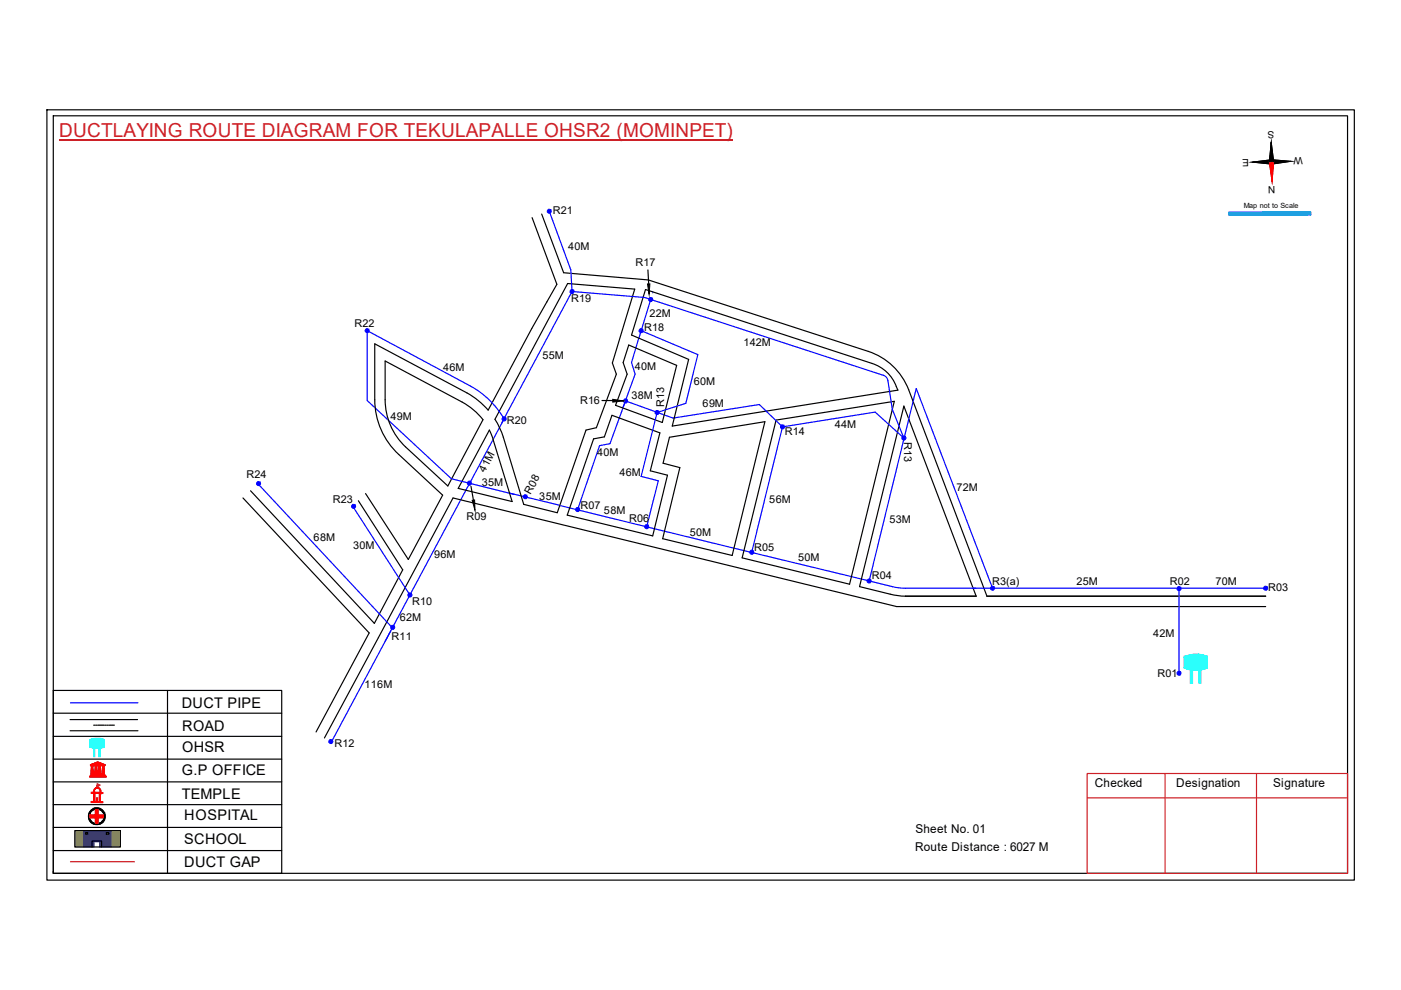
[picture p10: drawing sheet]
<svg xmlns="http://www.w3.org/2000/svg" width="297mm" height="210mm" viewBox="0 0 297 210" stroke-linecap="round" stroke-linejoin="round" font-family="sans-serif">
<path d="M11.3 151.2h48.4M11.3 156.1h48.4M14.9 152.6h14.3M14.9 154.9h14.3M35.5 146.4v38.8M11.3 175.4h48.4M11.3 161h48.4M11.3 165.8h48.4M11.3 170.6h48.4M11.3 180.3h48.4" fill="none" stroke="#000" stroke-width=".25"/>
<path d="M21 158.6h.3v1.8h-.3z" fill-rule="evenodd" fill="#0ffffc"/>
<path d="M21 158.6h.3v1.8h-.3z" fill="none" stroke="#0ffffc" stroke-width=".21"/>
<path d="M19.9 158.6h.2v1.8h-.2z" fill-rule="evenodd" fill="#0ffffc"/>
<path d="M19 156.9l1.6-.4 1.5 .3v1.6l-1.5 .3-1.6-.4zM19.9 158.6h.2v1.8h-.2z" fill="none" stroke="#0ffffc" stroke-width=".21"/>
<path d="M19 156.8a4 4 0 0 1 3.1 0v1.7a4.5 4.5 0 0 1-3-.1z" fill-rule="evenodd" fill="#0ffffc"/>
<path d="M19 156.8a4 4 0 0 1 3.1 0v1.7a4.5 4.5 0 0 1-3-.1z" fill="none" stroke="#0ffffc" stroke-width=".21"/>
<path d="M19 164.6h3.5v.2h-3.5zM19.2 164.3h3.1v.2h-3.1zM19.2 162.1l1.5-.6 1.6 .7zM19.3 162.4l.6-.1-.2 .1 .1 1.7h-.5l.1-1.7zM19.3 164.2h2.8v.1h-2.8zM19.5 162.1l1.2-.5 1.3 .5zM20.1 162.3h.5v1.8h-.5zM20.7 161.7l.2 .1-.2 .3zM20.9 162.3h.5v1.8h-.5zM21.6 162.3l.6 .1h-.1v1.7h-.4l.1-1.7z" fill="none" stroke="#f00" stroke-width=".21"/>
<path d="M21.6 162.3h.5v1.8h-.5z" fill-rule="evenodd" fill="#f00"/>
<path d="M21.6 162.3h.5v1.8h-.5z" fill="none" stroke="#f00" stroke-width=".21"/>
<path d="M20.9 162.3h.5v1.8h-.5z" fill-rule="evenodd" fill="#f00"/>
<path d="M20.9 162.3h.5v1.8h-.5z" fill="none" stroke="#f00" stroke-width=".21"/>
<path d="M20.1 162.3h.5v1.8h-.5z" fill-rule="evenodd" fill="#f00"/>
<path d="M20.1 162.3h.5v1.8h-.5z" fill="none" stroke="#f00" stroke-width=".21"/>
<path d="M19.3 162.3h.5v1.8h-.5z" fill-rule="evenodd" fill="#f00"/>
<path d="M19.3 162.3h.5v1.8h-.5z" fill="none" stroke="#f00" stroke-width=".21"/>
<path d="M20.6 161.7h.4v.4h-.4z" fill-rule="evenodd" fill="#f00"/>
<path d="M19 164.6h3.6v.2h-3.6zM19 164.7h3.6M19.2 164.3h3.1v.2h-3.1zM19.2 164.4h3.1M19.3 164.2h2.8v.1h-2.8zM19.3 164.3h2.8M20.6 161.7h.4v.4h-.4z" fill="none" stroke="#f00" stroke-width=".21"/>
<path d="M19.2 162.1l1-.4a.94 .94 0 0 1 1.1 0l1 .4v.2h-3.1zM19.9 162.1h.7l-.1-.3zM21 161.8l-.1 .3h.7z" fill-rule="evenodd" fill="#f00"/>
<path d="M19.2 162.1l1-.4a.94 .94 0 0 1 1.1 0l1 .4v.2h-3.1zM19.9 162.1l.6-.3 .1 .3zM20.1 168.1h1l-.1 1.9-.9-.1zM20.1 167.2a.73 .73 0 0 1 .9-.2 .73 .73 0 0 1 .4 .9v.2h.4v.1h-.5v1.7l.5 .1v.2l-2.5-.1v-.2h.6v-1.8h-.5v-.1h.5v-.4zM20.1 167.3a.55 .55 0 0 1 1 0l.2 .8-1.4-.1zM20.5 169.2l.1 .6zM20.6 166.5l.1 .5zM21 161.8l.6 .3h-.7z" fill="none" stroke="#f00" stroke-width=".21"/>
<path d="M20.6 166.2l.6 .3-.5 .3z" fill="none" stroke="#e66000" stroke-width=".21"/>
<path d="M20 167.2a.8 .8 0 0 1 1.4 .3v.5l.4 .1v.1l-.5 .1v1.5l.1 .2h.4v.2h-2.5v-.3l.6-.1v-1.6h-.6v-.2h.5zM20.1 167.4l-.2 .6h1.3l-.1-.6-.2-.3h-.5zM20.1 168.3v1.6h.9v-1.7zM20.4 169.2h.3l-.1 .7h-.2z" fill-rule="evenodd" fill="#f00"/>
<path d="M20 167.2a.8 .8 0 0 1 1.4 .3v.5l.4 .1v.1l-.5 .1v1.5l.1 .2h.4v.2h-2.5v-.3l.6-.1v-1.6h-.6v-.2h.5zM20.1 167.4l.3-.3h.5l.2 .3 .1 .6h-1.3zM20.1 168.3l.9-.1v1.7h-.9zM20.4 169.2h.3l-.1 .7h-.2z" fill="none" stroke="#f00" stroke-width=".21"/>
<path d="M20.6 166.5v.5z" fill="#f00"/>
<path d="M20.6 166.5v.5z" fill="none" stroke="#f00" stroke-width=".21"/>
<path d="M20.6 166.5v.5z" fill="#f00"/>
<path d="M20.6 166.5v.5z" fill="none" stroke="#f00" stroke-width=".21"/>
<path d="M20.6 166.5v.5z" fill="#f00"/>
<path d="M20.6 166.5v.5zM20.6 166.5v.5" fill="none" stroke="#f00" stroke-width=".21"/>
<path d="M20.7 166.8l-.1 .2z" fill="#f00"/>
<path d="M20.7 166.8l-.1 .2z" fill="none" stroke="#f00" stroke-width=".21"/>
<path d="M20.7 166.8v.2z" fill="#f00"/>
<path d="M20.7 166.8v.2z" fill="none" stroke="#f00" stroke-width=".21"/>
<path d="M20.6 167h.1z" fill="#f00"/>
<path d="M20.6 167h.1z" fill="none" stroke="#f00" stroke-width=".21"/>
<path d="M20.6 167h.1z" fill="#f00"/>
<path d="M20.6 167h.1z" fill="none" stroke="#f00" stroke-width=".21"/>
<path d="M20.6 166.2l.6 .3-.6 .3z" fill-rule="evenodd" fill="#e66000"/>
<path d="M20.6 166.2l.6 .3-.6 .3z" fill="none" stroke="#e66000" stroke-width=".21"/>
<path d="M11.3 146.4h48.4v38.8h-48.4zM19.9 153.8h.2M20.3 153.8h.2M20.7 153.8h.3M21 153.8h.4M21.5 153.8h.3M21.9 153.8h.2M22.3 153.8h.3M22.7 153.8h.3M23.2 153.8h.2M23.5 153.8h.3M23.9 153.8h.4" fill="none" stroke="#000" stroke-width=".25"/>
<path d="M14.9 149h14.3" fill="none" stroke="#00f" stroke-width=".25"/>
<g fill="none" stroke="#000" stroke-width=".21">
<path d="M19.3 172a1.38 1.38 0 0 1 2.4 .2 1.49 1.49 0 0 1-.8 2.4 1.59 1.59 0 0 1-1.7-.8 1.59 1.59 0 0 1 .1-1.8z"/>
<circle cx="20.5" cy="173" r="1.81"/>
<circle cx="20.5" cy="173.1" r="1.78"/>
<circle cx="20.5" cy="173.1" r="1.59"/>
</g>
<path d="M18.7 173a1.81 1.81 0 0 1 3.6 0 1.81 1.81 0 0 1-3.6 0zM19.3 172a1.55 1.55 0 0 0 .2 2.2 1.55 1.55 0 0 0 2.2-.1 1.55 1.55 0 0 0-.2-2.2l-.4-.2a1.37 1.37 0 0 0-1.8 .3z" fill-rule="evenodd" fill="#000"/>
<path d="M19.1 172.8h1.2v-1.1h.5v1.1h1.1v.6h-1.1v1.1h-.5v-1.1h-1.2z" fill="none" stroke="#f00" stroke-width=".25"/>
<path d="M19.1 172.8h1.1v-1.1h.6v1.1h1.1v.6h-1.1v1.1h-.6v-1.1h-1.1z" fill-rule="evenodd" fill="#f00"/>
<path d="M19.1 172.8h1.1v-1.1h.6v1.1h1.1v.6h-1.1v1.1h-.6v-1.1h-1.1z" fill="none" stroke="#f00" stroke-width=".21"/>
<path d="M14.9 182.7h13.6" fill="none" stroke="#f00" stroke-width=".25"/>
<path d="M15.9 176.1h1.9v3.5h-1.9zM23.6 176.1h1.9v3.5h-1.9z" fill-rule="evenodd" fill="#c8c92d"/>
<path d="M15.9 176.1h1.9v3.5h-1.9zM23.6 176.1h1.9v3.5h-1.9z" fill="none" stroke="#c8c92d" stroke-width=".21"/>
<path d="M17.7 176.1h5.9v3.5h-2.5v-1.1h-1.2v1.1h-2.2zM18.2 176.5v.4h.3v-.4zM22.6 176.5v.4h.4v-.4z" fill-rule="evenodd" fill="#293189"/>
<path d="M17.7 176.1h5.9v3.5h-2.5v-1.1h-1.2v1.1h-2.2zM18.2 176.5h.3v.4h-.3zM22.6 176.5h.4v.4h-.4z" fill="none" stroke="#293189" stroke-width=".21"/>
<path d="M9.9 23.3h277.2v163.3h-277.2zM11.3 24.6h274.4v160.6h-274.4zM269.5 30.2l.2 8.2M15.9 176.1h9.6v3.5h-9.6zM18.2 176.5h.4v.4h-.4zM19.5 179.6v-1.3h2v1.3M22.6 176.5h.5v.4h-.5zM11.3 184.8v.4" fill="none" stroke="#000" stroke-width=".25"/>
<path d="M12.6 29.7h142.8M230.5 164h55.2v21.2h-55.2zM230.5 169.2h55.2M247 164v21.2M266.4 164v21.2" fill="none" stroke="#cd2027" stroke-width=".25"/>
<path d="M269.6 33.9l4.1 .3-4.1 .6zM265.6 34.4l4-.5v.9z" fill="#000"/>
<path d="M265.6 34.4l4-.5v.9zM269.6 33.9l4.1 .3-4.1 .6z" fill="none" stroke="#000" stroke-width=".21"/>
<path d="M269.1 34.3h.9l-.3 4.1z" fill="#f00"/>
<path d="M269.1 34.3h.9l-.3 4.1z" fill="none" stroke="#f00" stroke-width=".21"/>
<path d="M269.6 33.9l4.1 .3-4.1 .6zM265.6 34.4l4-.5v.9zM269.5 30.2l.5 4.1h-.9z" fill="#000"/>
<path d="M265.6 34.4l4-.5v.9zM269.5 30.2l.5 4.1h-.9zM269.6 33.9l4.1 .3-4.1 .6z" fill="none" stroke="#000" stroke-width=".21"/>
<path d="M269.5 30.2l.2 8.2" fill="none" stroke="#000" stroke-width=".25"/>
<path d="M269.1 34.3h.9l-.3 4.1z" fill="#f00"/>
<path d="M269.1 34.3h.9l-.3 4.1z" fill="none" stroke="#f00" stroke-width=".21"/>
<path d="M269.5 30.2l.5 4.1h-.9z" fill="#000"/>
<path d="M269.5 30.2l.5 4.1h-.9z" fill="none" stroke="#000" stroke-width=".21"/>
<path d="M269.6 34.3l.1 4.1" fill="none" stroke="#f00" stroke-width=".25"/>
<path d="M269.5 30.2l.1 4.1" fill="none" stroke="#000" stroke-width=".25"/>
<path d="M260.6 45h17.2v.6h-17.2z" fill-rule="evenodd" fill="#0093dd"/>
<path d="M260.6 45h17.2v.6h-17.2z" fill="none" stroke="#0093dd" stroke-width=".21"/>
<path d="M260.6 45h17.3v.6h-17.3z" fill="none" stroke="#0093dd" stroke-width=".25"/>
<g fill="none" stroke="#000" stroke-width=".25">
<path d="M112.8 46.1l5.3 14.2-5.4 9.4-9.2 17.3a17 17 0 0 0-4.5-3.7l-19.5-10.4v11.9a15.8 15.8 0 0 0 5 11.6l9.3 8.6-7.2 13.6-9.1-14M114.8 45.4l4.7 12.4 18 1.6 46.6 15.1a13.8 13.8 0 0 1 8.6 8.1l16.6 43.8h59M81.7 76.5l16.3 8.8a14.4 14.4 0 0 1 4.4 3.7l-7.4 14-9-8.3a13.8 13.8 0 0 1-4.3-9.9zM120.4 60.1l14.2 1.2-4.8 15.7 .9 2.3-4.3 11.4-2.2 .5-6.1 17.5-7.1-1.8-4.5-14.8-1.6-3.2zM133.3 73.2l10.2 4.3-3.1 12.1-9.9-3.7 2.5-6.6-.9-2.4zM136.9 61.4l48 15.6a8.4 8.4 0 0 1 5.5 5.7l-47.9 7.6 3.5-14.1-12.1-5.2zM103.8 91.2l.7 1.7 4.1 13.4-11.4-2.8zM129.7 88.1l10.2 3.7-2 8 3.6 1-3.1 12.8-18.1-4.4 5.6-16.2 2.2-.4zM141.9 92.7l20.3-3.3-7 28.4-14.7-3.6 3.6-15.1-3.5-.9zM164.5 89.1l25.1-4-9.5 38.8-22.8-5.6zM191.6 86.1l15.4 40.3h-16.1l-1.6-.3-7.1-1.7zM51.5 105.6l26.8 28.6-11.3 21"/>
<path d="M53.1 104.1l26.3 28.1 6-11.4-9.4-14.6M268.3 128.6h-78.2l-94-23-27.3 50.9"/>
</g>
<g fill="none" stroke="#00f" stroke-width=".25">
<path d="M116.5 44.8l4.5 12.4 .3 4.6M121.3 61.8l15.4 1.3 50.6 16.5a1.38 1.38 0 0 1 1 1.1l.9 6.1 2.4 6.1M121.3 61.8l-14.9 27.9M135.4 71.7l-1.5 5.2 .8 2.4-2.7 7.2M135.9 70.1l12.1 5.1-2.6 10.3M138 63.5l-2.5 8M138.4 61.9h.1M139.3 87.5l-3.4 13.5 3.7 .9-2.5 9.8M161 85.8l-18.3 2.8-10.1-3.6-3.3 9.1-2.2 .4-4.6 13.5M185.5 87.4l-19.6 3.1-6.5 26.6M54.7 102.6l28.5 30.5M74.8 107.4l12.1 18.8"/>
<path d="M108.1 104.6l10.5 2.5M109 104.8l-13.3-3.3-17.9-16.6v-14.8l22 11.8a18.7 18.7 0 0 1 7.1 6.9l-25.2 47.2M118.7 107.2l71.9 17.4 77.7 .1M82.8 133.8l-12.6 23.6M184.3 123.2l10-40.8 16.1 42.3"/>
</g>
<circle cx="116.5" cy="44.7" r=".44" fill="#00f"/>
<circle cx="116.5" cy="44.7" r=".44" fill="none" stroke="#00f" stroke-width=".21"/>
<circle cx="121.3" cy="61.8" r=".44" fill="#00f"/>
<circle cx="121.3" cy="61.8" r=".44" fill="none" stroke="#00f" stroke-width=".21"/>
<circle cx="138" cy="63.5" r=".44" fill="#00f"/>
<circle cx="138" cy="63.5" r=".44" fill="none" stroke="#00f" stroke-width=".21"/>
<circle cx="135.9" cy="70.1" r=".44" fill="#00f"/>
<circle cx="135.9" cy="70.1" r=".44" fill="none" stroke="#00f" stroke-width=".21"/>
<circle cx="139.3" cy="87.4" r=".44" fill="#00f"/>
<circle cx="139.3" cy="87.4" r=".44" fill="none" stroke="#00f" stroke-width=".21"/>
<circle cx="132.6" cy="85" r=".44" fill="#00f"/>
<circle cx="132.6" cy="85" r=".44" fill="none" stroke="#00f" stroke-width=".21"/>
<circle cx="122.5" cy="108" r=".44" fill="#00f"/>
<circle cx="122.5" cy="108" r=".44" fill="none" stroke="#00f" stroke-width=".21"/>
<circle cx="99.5" cy="102.4" r=".44" fill="#00f"/>
<circle cx="99.5" cy="102.4" r=".44" fill="none" stroke="#00f" stroke-width=".21"/>
<circle cx="111.4" cy="105.3" r=".44" fill="#00f"/>
<circle cx="111.4" cy="105.3" r=".44" fill="none" stroke="#00f" stroke-width=".21"/>
<circle cx="137.1" cy="111.6" r=".44" fill="#00f"/>
<circle cx="137.1" cy="111.6" r=".44" fill="none" stroke="#00f" stroke-width=".21"/>
<circle cx="159.4" cy="117.1" r=".44" fill="#00f"/>
<circle cx="159.4" cy="117.1" r=".44" fill="none" stroke="#00f" stroke-width=".21"/>
<circle cx="165.9" cy="90.5" r=".44" fill="#00f"/>
<circle cx="165.9" cy="90.5" r=".44" fill="none" stroke="#00f" stroke-width=".21"/>
<circle cx="191.7" cy="92.8" r=".44" fill="#00f"/>
<circle cx="191.7" cy="92.8" r=".44" fill="none" stroke="#00f" stroke-width=".21"/>
<circle cx="184.3" cy="123.1" r=".44" fill="#00f"/>
<circle cx="184.3" cy="123.1" r=".44" fill="none" stroke="#00f" stroke-width=".21"/>
<circle cx="210.4" cy="124.7" r=".44" fill="#00f"/>
<circle cx="210.4" cy="124.7" r=".44" fill="none" stroke="#00f" stroke-width=".21"/>
<circle cx="268.4" cy="124.7" r=".44" fill="#00f"/>
<circle cx="268.4" cy="124.7" r=".44" fill="none" stroke="#00f" stroke-width=".21"/>
<circle cx="86.9" cy="126.1" r=".44" fill="#00f"/>
<circle cx="86.9" cy="126.1" r=".44" fill="none" stroke="#00f" stroke-width=".21"/>
<circle cx="77.9" cy="70.1" r=".44" fill="#00f"/>
<circle cx="77.9" cy="70.1" r=".44" fill="none" stroke="#00f" stroke-width=".21"/>
<circle cx="106.9" cy="88.8" r=".44" fill="#00f"/>
<circle cx="106.9" cy="88.8" r=".44" fill="none" stroke="#00f" stroke-width=".21"/>
<path d="M161 85.8l4.9 4.7M250 124.7v18" fill="none" stroke="#00f" stroke-width=".25"/>
<circle cx="250" cy="124.8" r=".44" fill="#00f"/>
<circle cx="250" cy="124.8" r=".44" fill="none" stroke="#00f" stroke-width=".21"/>
<circle cx="250" cy="142.7" r=".44" fill="#00f"/>
<circle cx="250" cy="142.7" r=".44" fill="none" stroke="#00f" stroke-width=".21"/>
<path d="M185.5 87.4l6.1 5.5" fill="none" stroke="#00f" stroke-width=".25"/>
<path d="M100.1 106.1l.5-.1 .1 2.2z" fill="#000"/>
<path d="M100.1 106.1l.5-.1 .1 2.2z" fill="none" stroke="#000" stroke-width=".21"/>
<path d="M99.9 103.1l.5 2.9" fill="none" stroke="#000" stroke-width=".25"/>
<circle cx="75" cy="107.3" r=".44" fill="#00f"/>
<circle cx="75" cy="107.3" r=".44" fill="none" stroke="#00f" stroke-width=".21"/>
<circle cx="83.3" cy="133" r=".44" fill="#00f"/>
<circle cx="83.3" cy="133" r=".44" fill="none" stroke="#00f" stroke-width=".21"/>
<circle cx="54.8" cy="102.5" r=".44" fill="#00f"/>
<circle cx="54.8" cy="102.5" r=".44" fill="none" stroke="#00f" stroke-width=".21"/>
<path d="M129.9 84.7l2.3 .3-2.3 .3z" fill="#000"/>
<path d="M129.9 84.7l2.3 .3-2.3 .3z" fill="none" stroke="#000" stroke-width=".21"/>
<path d="M127.6 84.9h2.3" fill="none" stroke="#000" stroke-width=".25"/>
<path d="M254.4 142v2.9" fill="none" stroke="#0ffffc" stroke-width=".42"/>
<path d="M254.2 142h.4v2.9h-.4z" fill="none" stroke="#0ffffc" stroke-width=".21"/>
<path d="M252.3 141.9h.6v3h-.6z" fill-rule="evenodd" fill="#0ffffc"/>
<path d="M251.1 139.3a6.2 6.2 0 0 1 4.9-.1v2.4a6.5 6.5 0 0 1-4.9 0zM252.3 141.9h.6v3h-.6z" fill="none" stroke="#0ffffc" stroke-width=".21"/>
<path d="M251.1 139.1a6.8 6.8 0 0 1 4.9 0v2.5a7 7 0 0 1-4.9 0z" fill-rule="evenodd" fill="#0ffffc"/>
<path d="M251.1 139.1a6.8 6.8 0 0 1 4.9 0v2.5a7 7 0 0 1-4.9 0z" fill="none" stroke="#0ffffc" stroke-width=".21"/>
<path d="M137.3 60.2h.5l-.2 2.2z" fill="#000"/>
<path d="M137.3 60.2h.5l-.2 2.2z" fill="none" stroke="#000" stroke-width=".21"/>
<path d="M137.4 57.2l.1 3" fill="none" stroke="#000" stroke-width=".25"/>
<path d="M145.4 85.5l-6.1 2" fill="none" stroke="#00f" stroke-width=".25"/>
<circle cx="70.2" cy="157.2" r=".44" fill="#00f"/>
<circle cx="70.2" cy="157.2" r=".44" fill="none" stroke="#00f" stroke-width=".21"/>
<text font-size="4.1" fill="#cd2027" x="12.6" y="29.1">DUCTLAYING ROUTE DIAGRAM FOR TEKULAPALLE OHSR2 (MOMINPET)</text>
<g font-size="3.1">
<text x="38.6" y="150">DUCT PIPE</text>
<text x="38.6" y="154.9">ROAD</text>
<text x="38.6" y="159.5">OHSR</text>
<text x="38.6" y="164.3">G.P OFFICE</text>
<text x="38.6" y="169.3">TEMPLE</text>
<text x="39.1" y="173.9">HOSPITAL</text>
<text x="39.1" y="179">SCHOOL</text>
<text x="39.1" y="183.8">DUCT GAP</text>
</g>
<g font-size="2.6">
<text x="232.1" y="167">Checked</text>
<text x="249.4" y="167">Designation</text>
<text x="270" y="167">Signature</text>
<text x="194.1" y="176.6">Sheet No. 01</text>
<text x="194" y="180.3">Route Distance : 6027 M</text>
</g>
<g font-size="2.3">
<text x="117.2" y="45.5">R21</text>
<text x="120.4" y="52.9">40M</text>
<text x="134.7" y="56.5">R17</text>
<text x="121.1" y="64">R19</text>
<text x="75.1" y="69.3">R22</text>
<text x="136.6" y="70.3">R18</text>
<text x="137.7" y="67.3">22M</text>
<text x="115" y="76">55M</text>
<text x="157.6" y="73.3">142M</text>
<text x="93.9" y="78.7">46M</text>
<text x="134.6" y="78.5">40M</text>
<text x="147.1" y="81.7">60M</text>
<text x="82.8" y="89.2">49M</text>
<text x="107.5" y="89.8">R20</text>
<text x="123" y="85.6">R16</text>
<text x="133.9" y="84.5">38M</text>
<text x="140.8" y="86.3" transform="rotate(-90 140.8 86.3)">R13</text>
<text x="149" y="86.4">69M</text>
<text x="166.4" y="92.3">R14</text>
<text x="177" y="90.8">44M</text>
<text x="191.7" y="93.6" transform="rotate(90 191.7 93.6)">R13</text>
<text x="52.3" y="101.3">R24</text>
<text x="102.8" y="100.2" transform="rotate(-62 102.8 100.2)">41M</text>
<text x="126.6" y="96.7">40M</text>
<text x="131.4" y="101">46M</text>
<text x="70.6" y="106.7">R23</text>
<text x="102.1" y="103.1">35M</text>
<text x="112.5" y="104.9" transform="rotate(-61 112.5 104.9)">R08</text>
<text x="114.3" y="105.9">35M</text>
<text x="123.1" y="107.9">R07</text>
<text x="163.1" y="106.6">56M</text>
<text x="202.8" y="104.1">72M</text>
<text x="98.9" y="110.2">R09</text>
<text x="128.1" y="109.1">58M</text>
<text x="133.4" y="110.6">R06</text>
<text x="146.3" y="113.7">50M</text>
<text x="188.6" y="110.8">53M</text>
<text x="66.5" y="114.8">68M</text>
<text x="74.9" y="116.3">30M</text>
<text x="92.1" y="118.4">96M</text>
<text x="159.9" y="116.9">R05</text>
<text x="169.2" y="119">50M</text>
<text x="184.9" y="122.9">R04</text>
<text x="210.4" y="124">R3(a)</text>
<text x="228.2" y="124">25M</text>
<text x="248" y="124">R02</text>
<text x="257.7" y="124.1">70M</text>
<text x="268.9" y="125.4">R03</text>
<text x="84.8" y="131.6">62M</text>
<text x="87.4" y="128.3">R10</text>
<text x="83" y="135.7">R11</text>
<text x="244.5" y="135">42M</text>
<text x="245.4" y="143.5">R01</text>
<text x="77.3" y="145.8">116M</text>
<text x="70.9" y="158.4">R12</text>
</g>
<g font-size="2.1">
<text x="270.1" y="27.8" transform="rotate(179 270.1 27.8)">S</text>
<text x="264.8" y="33.6" transform="rotate(179 264.8 33.6)">E</text>
<text x="276.2" y="33.4" transform="rotate(179 276.2 33.4)">W</text>
<text x="270.4" y="39.4" transform="rotate(179 270.4 39.4)">N</text>
</g>
<text font-size="1.5" x="263.7" y="44.2">Map not to Scale</text>
</svg>
